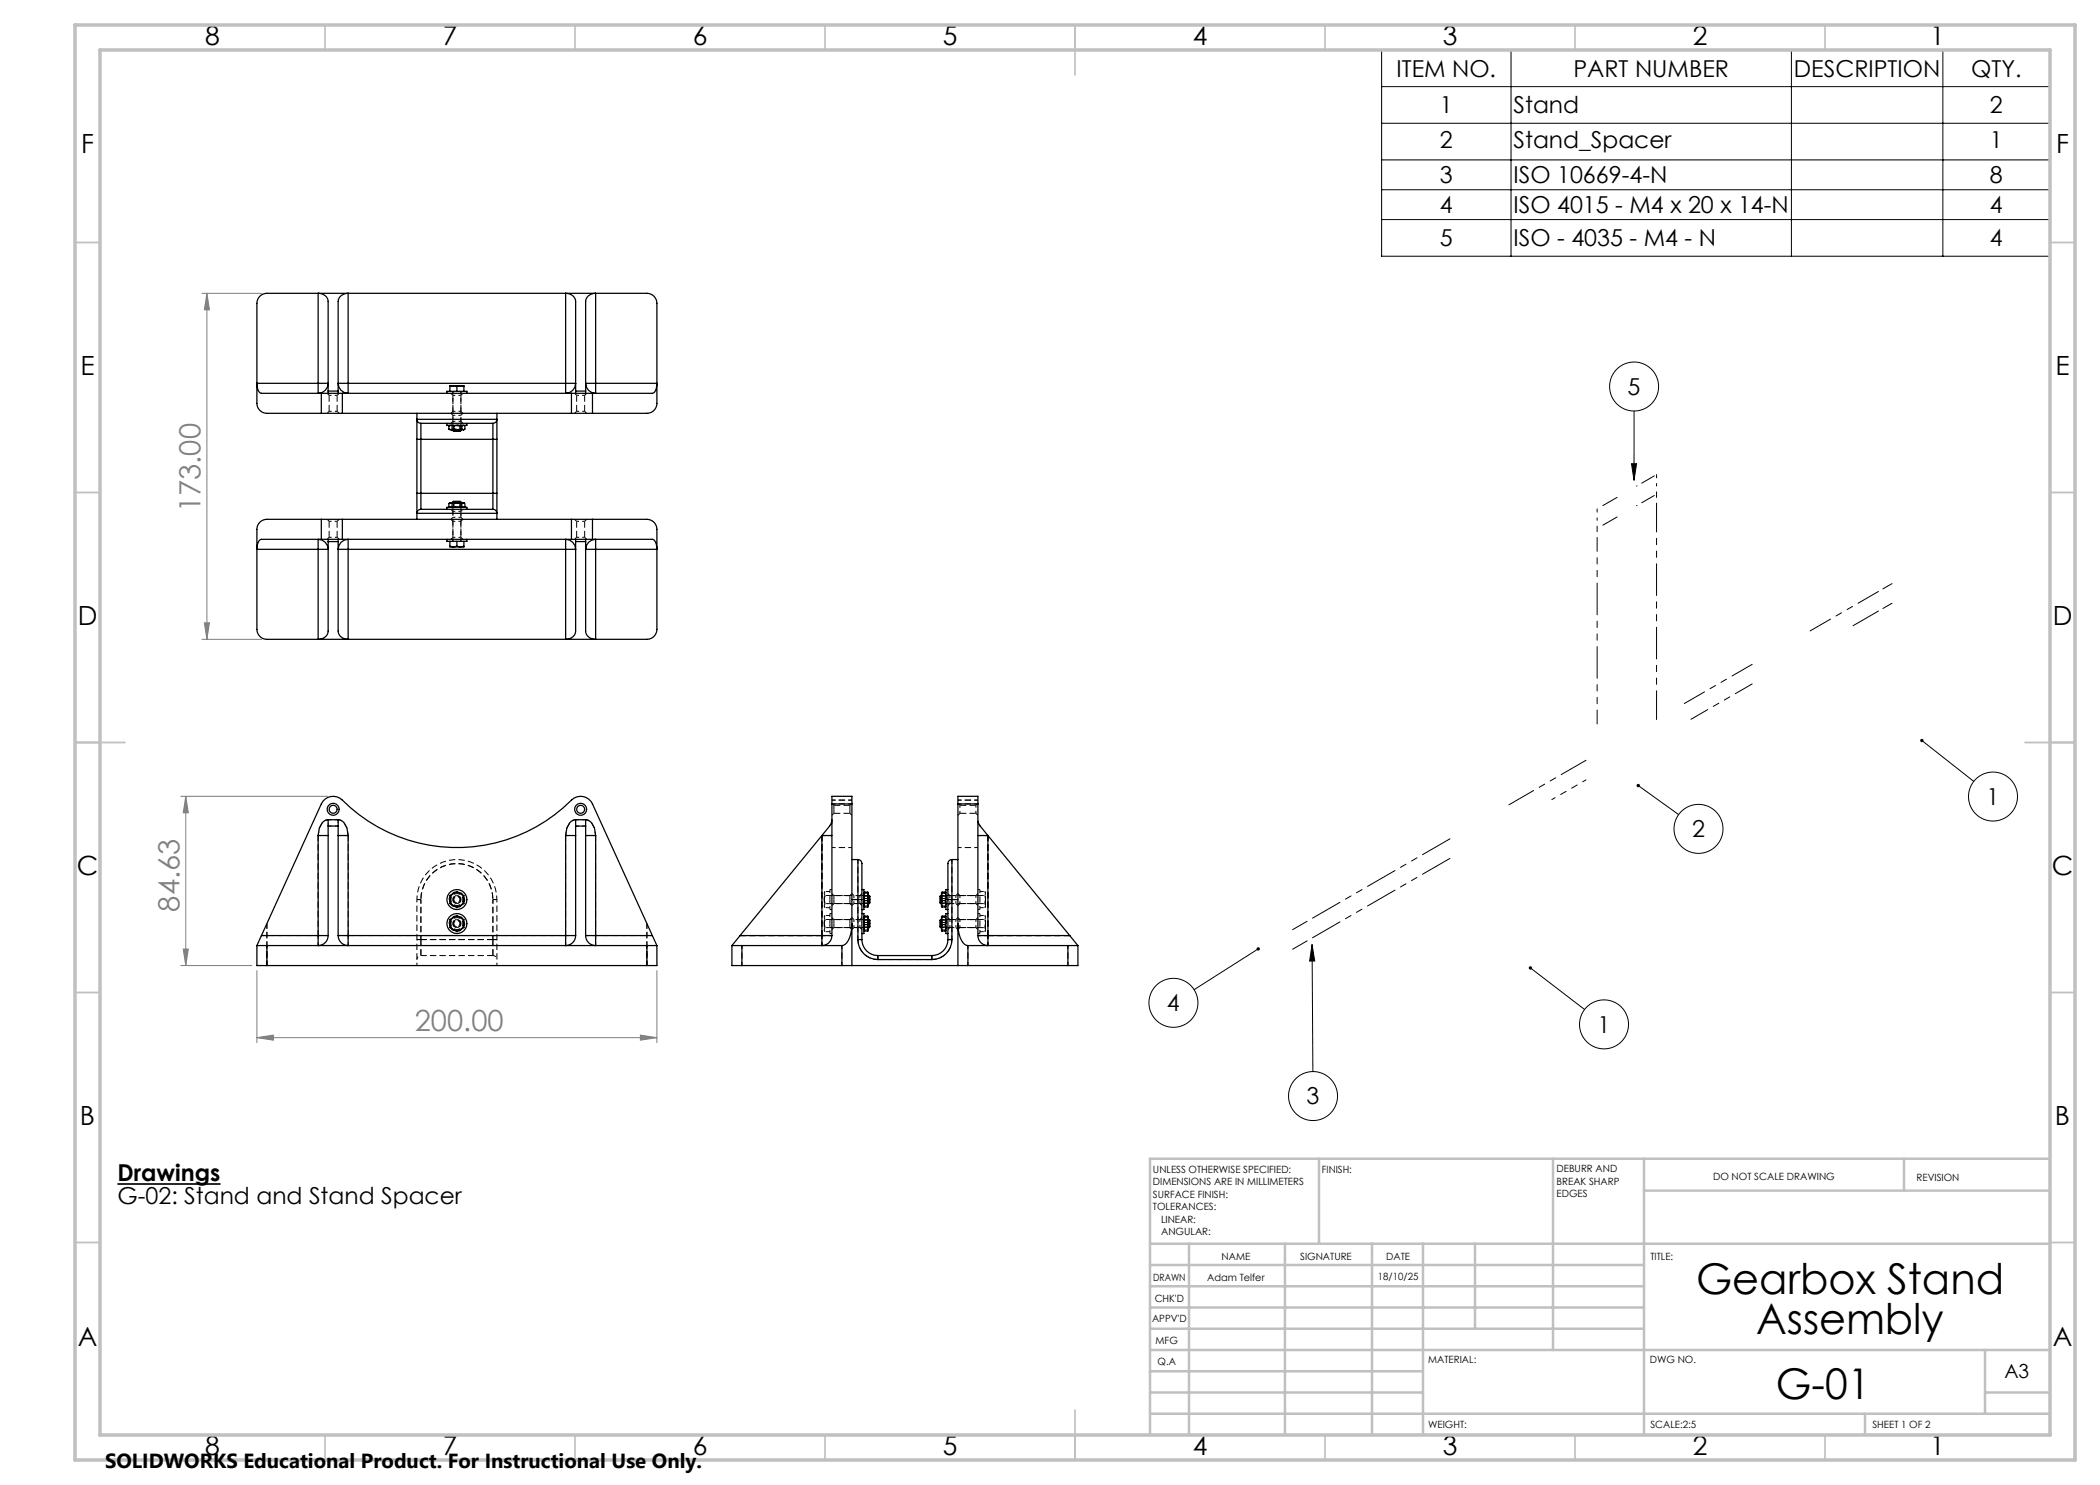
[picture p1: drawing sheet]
<svg xmlns="http://www.w3.org/2000/svg" width="420mm" height="297mm" viewBox="0 0 420 297" stroke-linecap="round" stroke-linejoin="round" font-family="sans-serif">
<g fill="none" stroke="#000" stroke-width=".2" stroke-dasharray="1.3 .6" stroke-dashoffset=".4" stroke-linecap="butt">
<path d="M90.4 85.8l.8 .1M90.4 85.2l.8-.1M91.2 85.1l.8 .1M91.2 85.9l.8-.1M90.4 101.3l.8 .2M90.4 100.7l.8-.1M91.2 100.6l.8 .1M91.2 101.5l.8-.2M83.4 179.9h.8M84.2 179.9h-.8M84.2 179.9v8M89.8 179.7l.3 .7"/>
<path d="M90.3 179.1l-.5 .6M90.8 178.4l-.5 .7M91.6 178.5l-.8-.1M92.4 178.6l.3 .8M92.4 178.6l-.8-.1M92.7 179.4l.3 .7M98.6 179.9v8M98.6 179.9h.8M99.4 179.9h-.8M164.9 179.9l.1-.8M164.9 179.9l.1 .8M165 179.1l-.1 .8"/>
<path d="M166.8 161.9v-.8M166.8 162.7v-.8M166.8 179.9v-.8M170 161.9v.8M170 161.1v.8M170 179.9v.8M170 179.1v.8M171.6 179.9v8M171.6 171.9v8M172.4 179.9h-.8M172.9 179.7l-.1 .7M173.5 179.7l.2 .7"/>
<path d="M188.4 179.7l-.1 .7M189.1 179.7l.1 .7M190.4 179.9h-.8M190.4 179.9v-8M197 179.1l.1 .8M197.1 179.9l-.1 .8M83.4 187.9h.8M84.2 187.9h-.8M84.2 187.9v-8M89.8 184.5l.3 .7M90.1 180.4l.3 .8M90.1 185.2l.3 .8"/>
<path d="M90.3 183.9l-.5 .6M90.4 181.2l.8 .1M90.4 186l.8 .1M90.8 183.2l-.5 .7M91.2 181.3l.8 .1M91.2 186.1l.8 .1M91.6 183.3l-.8-.1M92 181.4l.5-.6M92 186.2l.5-.6M92.4 183.4l.3 .8M92.4 183.4l-.8-.1M92.5 180.8l.5-.7"/>
<path d="M92.5 185.6l.5-.7M92.7 184.2l.3 .7M98.6 187.9h.8M98.6 187.9v-8M99.4 187.9h-.8M164.9 184.7l.1-.8M164.9 184.7l.1 .8M165 185.5l-.1-.8M165 183.9l-.1 .8M165 180.7l-.1-.8M166.8 184.7v-.8M166.8 185.5v-.8"/>
<path d="M166.8 180.7v-.8M170 184.7v.8M170 183.9v.8M171.6 187.9a4 4 0 0 0 4 4M172.4 187.9h-.8M172.8 180.4l.1 .8M172.8 185.2l.1 .8M172.9 184.5l-.1 .7M173.5 184.5l.2 .7M173.7 180.4l-.2 .8M173.7 185.2l-.2 .8M175.6 191.9v-.8"/>
<path d="M186.4 191.9a4 4 0 0 0 4-4M186.4 191.9v-.8M188.3 180.4l.1 .8M188.3 185.2l.1 .8M188.4 184.5l-.1 .7M189.1 184.5l.1 .7M189.2 180.4l-.1 .8M189.2 185.2l-.1 .8M190.4 187.9v-8M190.4 187.9h-.8M197 183.9l.1 .8M197 185.5l.1-.8"/>
<path d="M197 180.7l.1-.8M197.1 184.7l-.1 .8"/>
</g>
<g fill="none" stroke="#000" stroke-width=".2" stroke-dasharray="1.3 .6" stroke-dashoffset=".5" stroke-linecap="butt">
<path d="M65.6 163.9a1.57 1.57 0 0 0-1.2 .7l-.5 1-.3 1.5M69.6 167.1a2.99 2.99 0 0 0-1.4-3l-.6-.2M92 179.9a.64 .64 0 0 0-.9-.6 .64 .64 0 0 0-.2 1.1 .64 .64 0 0 0 1.1-.2v-.3M99.4 179.9a8 8 0 0 0-8-8 8 8 0 0 0-8 8M115.1 163.9a1.57 1.57 0 0 0-1.2 .7l-.5 1-.3 1.5M119.1 167.1a2.99 2.99 0 0 0-1.4-3l-.6-.2M166 178.3h-1M166 179.1h-1M166.4 160h4M166.4 160.8h4M166.4 169.5h4M191.6 169.5h4"/>
<path d="M195.6 160h-4M195.6 160.8h-4M196 179.1h1M196 178.3h1M196 177.9v4M53.4 193.1v-4M90.8 180.2a.66 .66 0 0 1 .6-.9 .66 .66 0 0 1 .6 .9 .66 .66 0 0 1-1.1 .2l-.1-.2M90.8 185a.66 .66 0 0 1 .6-.9 .66 .66 0 0 1 .6 .9 .66 .66 0 0 1-1.1 .2l-.1-.2M92 184.7a.64 .64 0 0 0-.9-.6 .64 .64 0 0 0-.2 1.1 .64 .64 0 0 0 1.1-.2v-.3M129.4 189.1v4M148.4 193.1v-4M166 183.9h-1"/>
<path d="M166 185.5h-1M166 186.3h-1M166 183.1h-1M166 180.7h-1M166 181.5h-1M168.4 189.1v4M173.6 180.6v-.9M173.6 185.4v-.9M189.1 180.6v-.9M189.1 185.4v-.9M193.6 193.1v-4M196 183.9h1"/>
<path d="M196 183.1h1M196 186.3h1M196 185.5h1M196 181.5h1M196 180.7h1M196 182.7v4M213.6 189.1v4"/>
</g>
<g fill="none" stroke="#000" stroke-width=".2" stroke-dasharray="1.3 .6" stroke-linecap="butt">
<path d="M65.4 78.7l.4 .4M65.8 79.1v3.2M67.4 79.1l.4-.4M90.2 78.7l.4 .4M90.6 78.3v.4M90.6 79.1v3.2M92.2 78.7v-.4M92.2 79.1l.4-.4M114.9 78.7l.4 .4M115.3 79.1v3.2M116.9 79.1l.4-.4M65.8 82.3l-.4 .4"/>
<path d="M67.4 82.3v-3.2M67.8 82.7l-.4-.4M89.9 85.9h.2M90.1 85.1l.3 .1M90.1 85.9l.3-.1M90.2 82.7l.4 .4M90.4 85.8v-.6M90.6 85.1l.1 .1M90.6 84.7v.4M90.6 84.3l-.4 .4M90.6 82.3l-.4 .4M90.7 85.8l-.1 .1"/>
<path d="M92 85.8v-.6M92 85.2l.5-.1M92 85.8l.5 .1M92 85.2l.2-.1M92.1 85.9h.1M92.2 85.9l-.2-.1M92.2 85.1v-.4M92.2 83.1l.4-.4M92.2 82.3v-3.2M92.5 85.1l.5 .1M92.5 85.9l.5-.1M92.6 84.7l-.4-.4"/>
<path d="M92.6 82.7l-.4-.4M115.3 82.3l-.4 .4M116.9 82.3v-3.2M117.3 82.7l-.4-.4M65.4 103.9l.4 .4M65.8 107.5l-.4 .4M65.8 104.3v3.2M67.4 104.3l.4-.4M67.4 107.5v-3.2M67.8 107.9l-.4-.4M89.9 100.7l.2-.1M90.1 100.6l.3 .1"/>
<path d="M90.1 101.5l.3-.2M90.2 101.9l.4 .4M90.2 103.9l.4 .4M90.4 101.3v-.6M90.6 100.6l.1 .1M90.6 101.5v.4M90.6 107.9v.4M90.6 103.5l-.4 .4M90.6 107.5l-.4 .4M90.6 104.3v3.2M90.7 101.4l-.1 .1M92 101.3v-.6"/>
<path d="M92 100.7l.5-.1M92 101.3l.5 .2M92 100.7l.2-.1M92.1 101.5h.1M92.2 101.5l-.2-.1M92.2 101.9v-.4M92.2 108.3v-.4M92.2 102.3l.4-.4M92.2 104.3l.4-.4M92.2 107.5v-3.2M92.5 100.6l.5 .1M92.5 101.5l.5-.2"/>
<path d="M92.6 103.9l-.4-.4M92.6 107.9l-.4-.4M114.9 103.9l.4 .4M115.3 107.5l-.4 .4M115.3 104.3v3.2M116.9 104.3l.4-.4M116.9 107.5v-3.2M117.3 107.9l-.4-.4M90.6 179.9a.8 .8 0 0 0 1.1 .8 .8 .8 0 0 0 .2-1.4 .8 .8 0 0 0-1.3 .3v.3M92.2 179.9a.8 .8 0 0 0-1.1-.7 .8 .8 0 0 0-.3 1.3 .8 .8 0 0 0 1.3-.3l.1-.3M164.9 178.7l.1-.4M164.9 178.5v.2"/>
<path d="M165 179.1l-.1-.4M165 178.3l-.1 .2M166.4 164.2l-.1 .3M166.4 164.8v-.5M166.4 177.9h-.4M166.4 179.1h-.4M166.4 163.1l.4-.4M166.8 161.1l-.4-.4M166.8 162.7h3.2M166.8 179.1l-.4-.4M170 162.7l.4 .4M170 161.1h-3.2"/>
<path d="M170 179.1h-3.2M170.4 160.7l-.4 .4M170.4 178.7l-.4 .4M170.8 179.1l-.4-.4M172.4 178.7l-.4 .4M172.8 179.1h-.4M172.8 179.1v.5M172.9 179.3l-.1-.2M172.9 179.7h.6M173.6 179.7v-.4M173.7 179.1l-.1 .2M188.3 179.1v.5"/>
<path d="M188.4 179.3l-.1-.2M188.4 179.7h.7M189.1 179.7v-.4M189.2 179.1l-.1 .2M189.6 179.1h-.4M190 179.1l-.4-.4M191.6 178.7l-.4 .4M191.6 163.1l.4-.4M192 161.1l-.4-.4M192 162.7h3.2M192 179.1l-.4-.4M195.2 162.7l.4 .4"/>
<path d="M195.2 161.1h-3.2M195.2 179.1h-3.2M195.6 160.7l-.4 .4M195.6 178.7l-.4 .4M195.6 164.1v.2M196 177.9h-.4M196 179.1h-.4M197 178.3l.1 .4M197.1 178.7l-.1 .4M197.1 178.7v-.2M197.1 178.5l-.1-.2M84.2 191.1v-3.2"/>
<path d="M84.2 187.9v3.2M90.6 184.7a.8 .8 0 0 0 1.1 .8 .8 .8 0 0 0 .2-1.4 .8 .8 0 0 0-1.3 .3v.3M92.2 184.7a.8 .8 0 0 0-1.1-.7 .8 .8 0 0 0-.3 1.3 .8 .8 0 0 0 1.3-.3l.1-.3M98.6 187.9v3.2M98.6 191.1v-3.2M164.9 185.9l.1-.4M164.9 183.5l.1-.4M164.9 185.9v.2M164.9 183.3v.2M164.9 181.1l.1-.4M164.9 181.1v.2M164.9 186.1l.1 .2"/>
<path d="M164.9 181.3l.1 .2M165 186.3l-.1-.4M165 183.9l-.1-.4M165 181.5l-.1-.4M165 183.1l-.1 .2M166 186.7h.4M166 185.5h.4M166 181.9h.4M166 180.7h.4M166.4 182.7h-.4M166.4 183.9h-.4M166.4 185.9l.4-.4"/>
<path d="M166.4 181.1l.4-.4M166.8 183.9l-.4-.4M166.8 180.7h3.2M166.8 185.5h3.2M170 180.7l.4 .4M170 185.5l.4 .4M170 183.9h-3.2M170.4 181.1l.4-.4M170.4 185.9l.4-.4M170.4 183.5l-.4 .4M170.8 183.9l-.4-.4M172 180.7l.4 .4"/>
<path d="M172 185.5l.4 .4M172.4 180.7h.4M172.4 185.5h.4M172.4 183.5l-.4 .4M172.8 183.9h-.4M172.8 183.9v.5M172.8 180.7l.1-.1M172.8 185.5l.1-.1M172.9 184.1l-.1-.2M172.9 181.2h.6M172.9 184.5h.6M172.9 186h.6"/>
<path d="M173.6 184.5v-.4M173.7 183.9l-.1 .2M175.6 191.9h10.8M188.3 183.9v.5M188.3 180.7l.1-.1M188.3 185.5l.1-.1M188.4 184.1l-.1-.2M188.4 181.2h.7M188.4 184.5h.7M188.4 186h.7M189.1 184.5v-.4M189.2 183.9l-.1 .2"/>
<path d="M189.2 180.7h.4M189.2 185.5h.4M189.6 183.9h-.4M189.6 185.9l.4-.4M189.6 181.1l.4-.4M190 183.9l-.4-.4M191.2 185.5l.4 .4M191.2 180.7l.4 .4M191.6 183.5l-.4 .4M191.6 185.9l.4-.4M191.6 181.1l.4-.4M192 183.9l-.4-.4"/>
<path d="M192 185.5h3.2M192 180.7h3.2M195.2 185.5l.4 .4M195.2 180.7l.4 .4M195.2 183.9h-3.2M195.6 186.7h.4M195.6 185.5h.4M195.6 181.9h.4M195.6 180.7h.4M195.6 183.5l-.4 .4M196 182.7h-.4M196 183.9h-.4"/>
<path d="M197 183.1l.1 .4M197 185.5l.1 .4M197 180.7l.1 .4M197 186.3l.1-.2M197 181.5l.1-.2M197.1 183.5l-.1 .4M197.1 185.9l-.1 .4M197.1 183.5v-.2M197.1 186.1v-.2M197.1 181.1l-.1 .4M197.1 181.3v-.2M197.1 183.3l-.1-.2"/>
</g>
<path d="M90.7 85.8h1.3M90.7 101.4h1.3M83.4 179.9v13.2M92.6 179.9a1.2 1.2 0 0 1-1.7 1.1 1.2 1.2 0 0 1-.3-2 1.2 1.2 0 0 1 1.9 .5l.1 .4M172.9 179.3v1.3M188.4 179.3v1.3M63.6 187.1h-11.3M92.6 184.7a1.2 1.2 0 0 1-1.7 1.1 1.2 1.2 0 0 1-.3-2 1.2 1.2 0 0 1 1.9 .5l.1 .4M99.4 193.1v-13.2M130.5 187.1h-11.4M172.9 184.1v1.3M188.4 184.1v1.3" fill="none" stroke="#000" stroke-width=".2" stroke-dasharray="1.3 .6" stroke-dashoffset=".7" stroke-linecap="butt"/>
<path d="M84.2 179.9a7.2 7.2 0 0 1 7.2-7.2 7.2 7.2 0 0 1 7.2 7.2M98.6 179.9a7.2 7.2 0 0 0-7.2-7.2 7.2 7.2 0 0 0-7.2 7.2M113.1 187.1h-43.5" fill="none" stroke="#000" stroke-width=".2" stroke-dasharray="1.3 .6" stroke-dashoffset="-.2" stroke-linecap="butt"/>
<g fill="none" stroke="#000" stroke-width=".2" stroke-dasharray="1.3 .6" stroke-dashoffset=".6" stroke-linecap="butt">
<path d="M90.6 78.3v7.6M90.6 83.1v1.2M92 85.2h-1.3M92.2 85.9v-7.6M92.2 84.3v-1.2M90.6 100.6v7.7M90.6 102.3v1.2M92 100.7h-1.3M92.2 108.3v-7.7M92.2 103.5v-1.2M65.6 167.1h-2M65.6 165.2v-1.3"/>
<path d="M65.6 165.2h2M67.6 163.9h-2M67.6 163.9v1.3M69.6 167.1h-2M113.1 167.1h2M115.1 165.2h2M117.1 163.9h-2M119.1 167.1h-2M164.9 179.9v1.2M164.9 179.9v-1.2M166 179.9v-2M166.4 167.1h-2"/>
<path d="M170.4 179.9h1.2M172 179.1h-1.2M172.8 179.6v1.1M173.7 179.1h-7.7M188.3 179.6v1.1M190.4 179.9h1.2M191.2 179.1h-1.2M195.6 167.1h2M196 179.1h-7.7M197.1 179.9v-1.2M197.6 167.1h-2M63.6 189.1v-2"/>
<path d="M65.6 187.1h-2M69.6 187.1h-2M69.6 187.1v2M83.4 191.9a.8 .8 0 0 1 .8-.8M98.6 191.1a.8 .8 0 0 1 .8 .8M113.1 187.1h2M113.1 187.1v2M119.1 187.1h-2M119.1 187.1v2M164.4 189.1v-2M164.4 187.1v2M164.9 184.7v-1.2"/>
<path d="M164.9 184.7v1.2M166 184.7v-2M166 186.7v-2M166 181.9v-2M166 185.5h7.7M166 180.7h7.7M166.4 187.1h-2M170.8 180.7h1.2M170.8 185.5h1.2M172 183.9h-1.2M172.8 184.4v1.1M173.7 183.9h-7.7"/>
<path d="M188.3 185.5h7.7M188.3 180.7h7.7M188.3 184.4v1.1M190 185.5h1.2M190 180.7h1.2M191.2 183.9h-1.2M195.6 187.1h2M196 183.9h-7.7M197.1 184.7v-1.2M197.1 185.9v-1.2M197.1 181.1v-1.2M197.6 187.1v2"/>
<path d="M197.6 189.1v-2M197.6 187.1h-2"/>
</g>
<path d="M84.2 191.1h14.4M84.2 187.9h14.4M98.6 187.9h-14.4M148 187.1h16.4M164.4 187.1h-16.4M197.6 187.1h16.3M213.9 187.1h-16.3" fill="none" stroke="#000" stroke-width=".2" stroke-dasharray="1.3 .6" stroke-dashoffset=".1" stroke-linecap="butt"/>
<path d="M63.6 167.1v20M113.1 167.1v20M164.4 167.1v20M197.6 167.1v20M53.4 184.7v8.4M53.4 193.1v-8.4M69.6 187.1v-20M119.1 187.1v-20M129.4 193.1v-8.4M129.4 184.7v8.4M164.4 187.1v-20M197.6 187.1v-20" fill="none" stroke="#000" stroke-width=".2" stroke-dasharray="1.3 .6" stroke-dashoffset=".2" stroke-linecap="butt"/>
<g fill="none" stroke="#000" stroke-width=".25">
<path d="M63.6 76.7h-12.2a1.83 1.83 0 0 0 .9 2h12M63.6 76.7h2a1.88 1.88 0 0 1-2 1.9zM63.6 76.7v-18a1.87 1.87 0 0 1 2 1.6v17.9M64.3 78.7h4.2M64.3 78.7v4M65.6 78.2h2v.5M65.6 78.2v.5M67.6 76.7h2v1.9a1.89 1.89 0 0 1-2-1.9zM68.5 78.7h45.8M68.5 78.7v4M69.6 76.7v-18a1.85 1.85 0 0 0-2 1.6v17.8M69.6 76.7h43.5"/>
<path d="M89.4 78.7v-.4h4v.4M90 77.3v1M90.7 77.1h1.4M90.7 77.1l.7 .2M90.7 77.1h-.7v.2M90.7 77.1l-.7 .2M91.4 77.3v1M92.1 77.1l.7 .2M92.1 77.1h.7v.2M92.1 77.1l-.7 .2M92.8 77.3v1M113.1 76.7h2a1.88 1.88 0 0 1-2 1.9z"/>
<path d="M113.1 76.7v-18a1.85 1.85 0 0 1 2 1.6v17.9M114.3 78.7h4.2M114.3 78.7v4M115.1 78.2v.5M115.1 78.2h2M117.1 78.2v.5M117.1 76.7h2v1.9a1.89 1.89 0 0 1-2-1.9zM118.5 78.7v4M119.1 76.7h12.3a1.92 1.92 0 0 1-.9 2h-12M119.1 76.7v-18a1.85 1.85 0 0 0-2 1.6v17.9M64.3 82.7h4.2M64.3 82.7h-10.9a2 2 0 0 1-2-2v-20a2 2 0 0 1 2-2h76a2 2 0 0 1 2 2v20a2 2 0 0 1-2 2h-10.9"/>
<path d="M68.5 82.7h45.8M83.4 83.9h16M83.4 83.9a.8 .8 0 0 0 .8 .8M83.4 87.9h.8M83.4 83.9v4M83.4 98.7h.8M83.4 98.7v4M83.4 82.7v1.2M83.4 87.9v10.8M84.2 84.7h14.4M84.2 84.7v3.2M84.2 98.7v3.2"/>
<path d="M84.2 87.9h14.4M84.2 98.7h14.4M84.2 87.9v10.8M89.4 84.7v.4h4v-.4M89.8 85.8l.5 .1M89.8 85.2l.5-.1 .5 .1M89.8 85.2v.6M90 85.1l-.2 .1M90.3 85.9h1.3M90.6 86.1h1.6M90.6 86.1l.1 .2h1.3l.2-.2M90.6 85.9v.2"/>
<path d="M90.8 85.8l.8 .1M90.8 85.2l.8-.1 .8 .1M90.8 85.2v.6M90.8 85.8l-.5 .1M91.6 85.9h1.1M92.2 85.9v.2M92.4 85.8l.3 .1M92.4 85.2v.6M92.4 85.8l-.8 .1M92.7 85.1l-.3 .1M92.8 85.1h.1M92.9 85.9h-.2"/>
<path d="M93 85.2v.6l-.3 .1M98.6 87.9h.8M98.6 84.7v3.2M98.6 98.7v3.2M98.6 98.7h.8M98.6 87.9v10.8M99.4 83.9a.8 .8 0 0 1-.8 .8M99.4 83.9v4M99.4 98.7v4M99.4 82.7v1.2M99.4 87.9v10.8M114.3 82.7h4.2"/>
<path d="M63.6 107.9a1.94 1.94 0 0 1 2 2h-2zM64.3 107.9h4.2M64.3 103.9h4.2M64.3 107.9h-12a1.73 1.73 0 0 0-.9 2h12.2M64.3 103.9h-10.9a2 2 0 0 0-2 2v20a2 2 0 0 0 2 2h76a2 2 0 0 0 2-2v-20a2 2 0 0 0-2-2h-10.9M64.3 103.9v4M65.6 107.9v.4M65.6 108.3v17.9a1.85 1.85 0 0 1-2 1.7v-18M65.6 108.3h2M67.6 107.9v.4M67.6 108.3v17.9a1.85 1.85 0 0 0 2 1.7v-18M68.2 108.5l.7-.5 .7-.1v2h-2l.2-.8z"/>
<path d="M68.5 107.9h45.8M68.5 103.9h45.8M68.5 103.9v4M69.6 109.9h43.5M83.4 102.7h16M83.4 102.7v1.2M84.2 101.9h14.4M84.2 101.9a.8 .8 0 0 0-.8 .8M89.4 101.9v-.4h4v.4M89.4 107.9v.4h4v-.4M89.8 101.3l.5 .2 .5-.2M89.8 101.3l.2 .2"/>
<path d="M89.8 100.7v.6M90 109.3l.7 .1M90 109.3v.1h.7M90 108.3v1M90.3 100.6h1.3M90.3 100.6l-.5 .1M90.3 100.6l.5 .1M90.6 100.4h1.6M90.6 100.4l.1-.1h1.3l.2 .1M90.6 100.4v.2M90.7 109.4h1.4M90.8 101.3l.8 .2 .8-.2"/>
<path d="M90.8 100.7v.6M91.4 109.3l.7 .1M91.4 108.3v1M91.4 109.3l-.7 .1M91.6 100.6l-.8 .1M91.6 100.6h1.1M91.6 100.6l.8 .1M92.2 100.4v.2M92.4 101.3l.3 .2M92.4 100.7v.6M92.7 100.6l-.3 .1M92.7 100.6l.2 .1z"/>
<path d="M92.8 109.3v.1h-.7M92.8 108.3v1M92.8 109.3l-.7 .1M93 100.7v.6l-.2 .2M98.6 101.9a.8 .8 0 0 1 .8 .8M99.4 102.7v1.2M113.1 107.9a1.94 1.94 0 0 1 2 2h-2zM114.3 107.9h4.2M114.3 103.9h4.2M114.3 103.9v4M115.1 107.9v.4h2M115.1 108.5v17.7a1.85 1.85 0 0 1-2 1.7v-18"/>
<path d="M117.1 107.9v.4M117.1 108.3v17.9a1.82 1.82 0 0 0 2 1.7v-18M117.7 108.5l.7-.5 .7-.1v2h-2l.2-.8zM118.5 107.9h12a1.73 1.73 0 0 1 .9 2h-12.3M118.5 103.9v4M63.6 167.1h2M63.6 167.1v20M65.6 163.9a1.57 1.57 0 0 0-1.2 .7l-.5 1-.3 1.5M65.6 163.9v1.3M65.6 165.2h2M65.6 165.2v21.9M65.6 163.9h2"/>
<path d="M67.6 167.1h2M67.6 163.9a1.57 1.57 0 0 1 1.2 .7l.6 1 .2 1.5M67.6 163.9v1.3M67.6 165.2v21.9M69.6 167.1v20M90 179.9a1.4 1.4 0 0 0 .7 1.2M90 179.9v.8l.7 .4M90.7 178.7a1.4 1.4 0 0 0-.7 1.2M90.7 178.7l-.7 .4v.8M90.7 178.7a1.4 1.4 0 0 1 1.4 0M90.7 178.7l.7-.4 .7 .4M92.1 178.7a1.4 1.4 0 0 1 .7 1.2"/>
<path d="M92.1 178.7l.7 .4v.8M92.8 179.9a1.4 1.4 0 0 1-.7 1.2M92.8 179.9v.8l-.7 .4M113.1 167.1h2M113.1 167.1v20M115.1 163.9a1.57 1.57 0 0 0-1.2 .7l-.5 1-.3 1.5M115.1 163.9v1.3M115.1 165.2v21.9M115.1 165.2h2M115.1 163.9h2M117.1 167.1h2M117.1 163.9v1.3"/>
<path d="M117.1 163.9a1.57 1.57 0 0 1 1.2 .7l.6 1 .2 1.5M117.1 165.2v21.9M119.1 167.1v20M164.4 167.1h2M164.4 167.1v20M164.4 167.1l-16.4 20M166.4 163.9l-.1 .7-.4 .6-1.5 1.9M166.4 160.8v-1.5h4v1.5M166.4 160.8h4M166.4 160.8v26.3M170.4 171.9h1.2M170.4 179.9h1.2"/>
<path d="M170.4 160.8v32.3M171.6 171.9a1.01 1.01 0 0 1 .8 1.5v6.5M171.6 179.9h.8M171.6 171.9v8M171.6 179.9v8M172.4 177.9h.4v4h-.4M172.4 179.9v8M172.9 178.6l-.1 .8 .1 .7M172.9 178.6h.6M173.5 178.6l.2 .8M173.7 179.4l-.2 .7M173.7 179.4v1.4"/>
<path d="M173.7 178.5v.9M173.7 178.5l-.8-.1-.1 .1 .1 .1M173.7 179.1h.1M173.7 178.5l-.2 .1M173.8 179.1l.2 .2v1.3l-.2 .1M173.8 179.1v1.6M188.1 179.1v1.6M188.1 179.1l-.1 .2v1.3l.1 .1M188.1 179.1h.2M188.3 179.4l.1 .7M188.3 179.4v1.4M188.3 178.5v.9"/>
<path d="M188.3 178.5l.8-.1 .1 .1-.1 .1M188.3 178.5l.1 .1M188.4 178.6l-.1 .8M188.4 178.6h.7M189.1 178.6l.1 .8-.1 .7M189.6 177.9h-.4v4h.4M189.6 179.9h.8M189.6 179.9v8M190.4 171.9a1.01 1.01 0 0 0-.8 1.5v6.5M190.4 171.9v8M190.4 171.9h1.2M190.4 179.9h1.2"/>
<path d="M190.4 179.9v8M191.6 160.8v-1.5h4v1.5M191.6 160.8h4M191.6 160.8v32.3M195.6 167.1h2M195.6 160.8v26.3M195.6 164.3l.4 .9 1.6 1.9M197.6 167.1v20M197.6 167.1l16.3 20M51.4 189.1v4h2M51.4 189.1h2M52.3 187.1l-.9 2"/>
<path d="M52.3 187.1l12-26.3a2.6 2.6 0 0 1 4.2-.8 32.5 32.5 0 0 0 46.3-.4 2.6 2.6 0 0 1 3.7 1.2l12 26.3M52.3 187.1h11.3M53.4 189.1h76M53.4 189.1v4M53.4 193.1h76M63.6 187.1v2a1.92 1.92 0 0 0 2-2M63.6 187.1h2M67.6 187.1a1.94 1.94 0 0 0 2 2v-2M67.6 187.1h2M69.6 187.1h43.5M90 184.7v.8l.7 .4M90 184.7a1.4 1.4 0 0 0 .7 1.2"/>
<path d="M90.7 183.5a1.4 1.4 0 0 1 1.4 0M90.7 183.5l.7-.4 .7 .4M90.7 183.5a1.4 1.4 0 0 0-.7 1.2M90.7 183.5l-.7 .4v.8M90.7 185.9a1.4 1.4 0 0 0 1.4 0M90.7 185.9l.7 .4 .7-.4M90.7 181.1a1.4 1.4 0 0 0 1.4 0M90.7 181.1l.7 .4 .7-.4M92.1 183.5a1.4 1.4 0 0 1 .7 1.2M92.1 183.5l.7 .4v.8M92.8 184.7a1.4 1.4 0 0 1-.7 1.2M92.8 184.7v.8l-.7 .4"/>
<path d="M113.1 187.1v2a1.92 1.92 0 0 0 2-2M113.1 187.1h2M117.1 187.1a1.93 1.93 0 0 0 2 2v-2M117.1 187.1h2M119.1 187.1h11.4M129.4 189.1h2M129.4 189.1v4M130.5 187.1l.9 2M131.4 189.1v4h-2M146.4 189.1h2M146.4 189.1v4h2M148 187.1l-1.6 2"/>
<path d="M148 187.1h16.4M148.4 189.1h20M148.4 193.1h20M148.4 189.1v4M164.4 187.1v2a1.93 1.93 0 0 0 2-2M164.4 187.1h2M168.4 193.1h2M168.4 189.1v4M170.4 184.7a4.8 4.8 0 0 1-1.7 4.3l-.3 .1M170.4 193.1h21.2M171.6 187.9a4 4 0 0 0 4 4M171.6 187.9h.8"/>
<path d="M172.4 182.7h.4v4h-.4M172.4 187.9a3.2 3.2 0 0 0 3.2 3.2M172.8 181.3l.1 .1M172.8 186.1l.1 .1M172.9 180.1l-.1 .7 .1 .6M172.9 184.9l-.1 .7 .1 .6M172.9 183.4l-.1 .8 .1 .7M172.9 180.1h.6M172.9 181.4h.6M172.9 184.9h.6M172.9 186.2h.6M172.9 183.4h.6"/>
<path d="M173.5 180.1l.2 .7M173.5 184.9l.2 .7M173.5 183.4l.2 .8M173.7 180.8v.5l-.2 .1M173.7 184.2l-.2 .7M173.7 184.2v1.4M173.7 183.3v.9M173.7 185.6v.5l-.2 .1M173.7 183.3l-.8-.1-.1 .1 .1 .1M173.7 183.9h.1M173.7 185.5h.1M173.7 180.7h.1"/>
<path d="M173.7 180.8l-.2 .6M173.7 185.6l-.2 .6M173.7 183.3l-.2 .1M173.8 183.9l.2 .2v1.3l-.2 .1M173.8 183.9v1.6M175.6 191.1v.8M175.6 191.9h10.8M175.6 191.1h10.8M186.4 191.1v.8M188.1 183.9v1.6M188.1 183.9l-.1 .2v1.3l.1 .1M188.1 183.9h.2"/>
<path d="M188.1 185.5h.2M188.1 180.7h.2M188.3 180.8v.5l.1 .1M188.3 184.2l.1 .7M188.3 184.2v1.4M188.3 183.3v.9M188.3 185.6v.5l.1 .1M188.3 183.3l.8-.1 .1 .1-.1 .1M188.3 180.8l.1 .6M188.3 185.6l.1 .6M188.3 183.3l.1 .1M188.4 180.1l-.1 .7"/>
<path d="M188.4 184.9l-.1 .7M188.4 183.4l-.1 .8M188.4 180.1h.7M188.4 181.4h.7M188.4 184.9h.7M188.4 186.2h.7M188.4 183.4h.7M189.1 180.1l.1 .7-.1 .6M189.1 184.9l.1 .7-.1 .6M189.1 183.4l.1 .8-.1 .7M189.2 181.3l-.1 .1M189.2 186.1l-.1 .1"/>
<path d="M189.6 182.7h-.4v4h.4M189.6 187.9a3.2 3.2 0 0 1-3.2 3.2M189.6 187.9h.8M190.4 187.9a4 4 0 0 1-4 4M191.6 184.7a4.8 4.8 0 0 0 1.6 4.3l.4 .1M191.6 193.1h2M193.6 189.1h20M193.6 193.1h20M193.6 189.1v4M195.6 187.1a1.93 1.93 0 0 0 2 2v-2M195.6 187.1h2M197.6 187.1h16.3"/>
<path d="M213.6 189.1h2M213.6 189.1v4M213.9 187.1l1.7 2M215.6 189.1v4h-2"/>
<circle cx="66.6" cy="161.9" r=".8"/>
<circle cx="66.6" cy="161.9" r="1.2"/>
<circle cx="91.4" cy="179.9" r="2"/>
<circle cx="116.1" cy="161.9" r=".8"/>
<circle cx="116.1" cy="161.9" r="1.2"/>
<circle cx="91.4" cy="184.7" r="2"/>
</g>
<g fill="none" stroke="#000" stroke-width=".2" stroke-dasharray="1.3 .6" stroke-dashoffset=".8" stroke-linecap="butt">
<path d="M65.8 79.1h1.6M90.6 79.1h1.6M115.3 79.1h1.6M67.4 82.3h-1.6M90.6 85.9h1.5M90.6 83.1h1.6M92.2 84.3h-1.6M92.2 82.3h-1.6M116.9 82.3h-1.6M65.8 104.3h1.6M67.4 107.5h-1.6M90.6 101.5h1.5"/>
<path d="M90.6 102.3h1.6M90.6 104.3h1.6M92.2 103.5h-1.6M92.2 107.5h-1.6M115.3 104.3h1.6M116.9 107.5h-1.6M172 179.1v1.6M191.2 179.1v1.6M192 162.7v-1.6M195.2 161.1v1.6M195.2 179.1v1.6M170.8 180.7v-1.6"/>
<path d="M170.8 185.5v-1.6M172 183.9v1.6M190 185.5v-1.6M190 180.7v-1.6M191.2 183.9v1.6M192 185.5v-1.6M192 180.7v-1.6M195.2 183.9v1.6"/>
</g>
<g fill="none" stroke="#000" stroke-width=".2" stroke-dasharray="1.3 .6" stroke-dashoffset=".3" stroke-linecap="butt">
<path d="M90.7 85.2v.6M92 85.8v-.6M90.7 100.7v.7M92 101.4v-.7M172.8 179.1l.1 .6M172.9 178.4l-.1 .7M173.5 178.4l.2 .7M173.6 179.3h-.7M173.7 179.1l-.2 .6M188.3 179.1l.1 .6M188.4 178.4l-.1 .7M189.1 178.4l.1 .7"/>
<path d="M189.1 179.3h-.7M189.2 179.1l-.1 .6M172.8 183.9l.1 .6M172.9 180.6h.7M172.9 185.4h.7M172.9 183.2l-.1 .7M173.5 183.2l.2 .7M173.6 184.1h-.7M173.7 183.9l-.2 .6M188.3 183.9l.1 .6M188.4 180.6h.7M188.4 185.4h.7"/>
<path d="M188.4 183.2l-.1 .7M189.1 183.2l.1 .7M189.1 184.1h-.7M189.2 183.9l-.1 .6"/>
</g>
<g fill="none" stroke="#000" stroke-width=".2" stroke-dasharray="6.3 1.3 1.3 1.3 1.3 1.3">
<path d="M327.4 97.2h-.1M330.9 99.1l-2.6 1.5M330.9 95.2l-2.6 1.4M331.3 99.5v-1.1M331.3 97.2v-.5M331.3 95.6v-.7M319.4 106.4v-1.2M319.4 104.1v-.5M319.4 102.4v-.6M320.6 105l2.8-1.6M320.6 101.1l2.8-1.6M327.4 101.1h-.1"/>
<path d="M376.6 117.8l1.8-1.1M370.6 125.1l5.1-2.9M376.6 121.7l1.8-1.1M261.4 188.2l-2.9 1.7M261.4 184.3l-2.9 1.6"/>
</g>
<path d="M317.2 152.1l-15.4 8.9M331.3 143.9v-43.3" fill="none" stroke="#000" stroke-width=".2" stroke-dasharray="6.3 1.3 1.3 1.3 1.3 1.3" stroke-dashoffset=".6"/>
<path d="M319.4 144.8v-37.3" fill="none" stroke="#000" stroke-width=".2" stroke-dasharray="6.3 1.3 1.3 1.3 1.3 1.3" stroke-dashoffset="3.6"/>
<path d="M338.2 143.9l12.2-7.1" fill="none" stroke="#000" stroke-width=".2" stroke-dasharray="6.3 1.3 1.3 1.3 1.3 1.3" stroke-dashoffset="2.5"/>
<path d="M336.9 140.7l13.5-7.8" fill="none" stroke="#000" stroke-width=".2" stroke-dasharray="6.3 1.3 1.3 1.3 1.3 1.3" stroke-dashoffset="1.7"/>
<path d="M362 126.2l13.7-7.9" fill="none" stroke="#000" stroke-width=".2" stroke-dasharray="6.3 1.3 1.3 1.3 1.3 1.3" stroke-dashoffset="1.6"/>
<path d="M317.2 156l-6.8 3.9" fill="none" stroke="#000" stroke-width=".2" stroke-dasharray="6.3 1.3 1.3 1.3 1.3 1.3" stroke-dashoffset="5.6"/>
<path d="M290.2 171.6l-27.9 16.1M290.2 167.6l-27.9 16.1" fill="none" stroke="#000" stroke-width=".2" stroke-dasharray="6.3 1.3 1.3 1.3 1.3 1.3" stroke-dashoffset="-.2"/>
<path d="M23.5 236.8h20.6" fill="none" stroke="#000" stroke-width=".33"/>
<g fill="none" stroke="#000" stroke-width=".2">
<path d="M276.3 10h133.7v41.2h-133.7zM276.3 17.3h133.7M302.2 10v41.2M358.3 10v41.2M388.6 10v41.2M276.3 24.7h133.7M276.3 32h133.7M276.3 37.9h133.7M276.3 43.9h133.7M326.3 92.7h1l-.5 3.3zM326.8 82.2v13.8M327.6 157.1l8.1 5.8"/>
<path d="M384.4 148.1l10.4 8.2M251.6 189.8l-12.8 8.1M262.4 188.9l.5 3.3h-1zM262.4 188.9l.2 25.4M306.1 193.6l10.8 8.3"/>
<circle cx="326.8" cy="77.3" r="4.9"/>
<circle cx="398.6" cy="159.3" r="4.9"/>
<circle cx="339.7" cy="165.8" r="4.9"/>
<circle cx="234.7" cy="200.6" r="4.9"/>
<circle cx="262.6" cy="219.2" r="4.9"/>
<circle cx="320.8" cy="204.9" r="4.9"/>
</g>
<g fill="none" stroke="#808080" stroke-width=".2">
<path d="M40.4 58.7h12M41.4 58.7l.5 3.3h-1zM41.4 58.7v69.2M40.4 127.9h12M40.9 124.6h1l-.5 3.3zM36.2 159.3h29.4M37.2 159.3v33.8M37.2 159.3l.5 3.3h-1.1zM36.2 193.1h14.2M36.6 189.8h1.1l-.5 3.3zM51.4 194.1v14.4M131.4 194.1v14.4"/>
<path d="M51.4 207.5l3.3-.5v1zM51.4 207.5h80M128.1 207l3.3 .5-3.3 .5z"/>
</g>
<g fill="none" stroke="#c0c0c0" stroke-width=".35">
<path d="M65 5v5M115 5v5M165 5v5M215 5v10M265 5v5M315 5v5M365 5v5M15 48.5h5M410 48.5h5M15 98.5h5M410 98.5h5M15 148.5h10"/>
<path d="M405 148.5h10M15 198.5h5M410 198.5h5M15 248.5h5M410 248.5h5M65 287v5M115 287v5M165 287v5M215 282v10M265 287v5M315 287v5M365 287v5"/>
</g>
<g fill="none" stroke="#c0c0c0" stroke-width=".5">
<path d="M263.8 231.8v17M310.6 231.8v38.2M328.8 231.8v55.2M328.8 238.1h81.2M380.8 231.8v6.3M410 231.8h-180v55.2M230 248.8h180M230 257.3h98.8M230 253h98.8M237.8 248.8v38.2M257 248.8v38.2M274.4 248.8v38.2"/>
<path d="M284.6 248.8v38.2M295 248.8v17M230 265.8h98.8M230 261.5h98.8M230 278.5h54.6M230 274.3h54.6M230 270h180M397 278.5h13M397 270v12.8M230 282.8h180M373 282.8v4.2"/>
</g>
<path d="M15 5h400v287h-400zM20 10h390v277h-390z" fill="none" stroke="#c0c0c0" stroke-width=".7"/>
<path d="M262.4 188.9l.5 3.3h-1zM251.4 189.5a.34 .34 0 0 0 0 .5 .34 .34 0 0 0 .4 .1 .34 .34 0 0 0 .1-.5l-.3 .2 .3-.2-.3-.2zM305.9 193.3l.2 .3-.3-.2a.34 .34 0 0 0 .2 .5 .34 .34 0 0 0 .4-.4 .34 .34 0 0 0-.5-.2zM384.1 147.9a.34 .34 0 0 0 .2 .5 .34 .34 0 0 0 .4-.4 .34 .34 0 0 0-.5-.2l.2 .3zM327.4 156.9l.2 .2-.2-.2a.34 .34 0 0 0 .2 .5 .34 .34 0 0 0 .4-.4 .34 .34 0 0 0-.6-.1zM326.3 92.7h1l-.5 3.3z" fill="#000"/>
<g fill="#808080">
<path d="M51.4 207.5l3.3-.5v1zM128.1 207l3.3 .5-3.3 .5z"/>
<path d="M36.6 189.8h1.1l-.5 3.3zM37.2 159.3l.5 3.3h-1.1z"/>
<path d="M41.4 58.7l.5 3.3h-1zM40.9 124.6h1l-.5 3.3z"/>
</g>
<g font-size="8.5">
<text x="339.2" y="258.8">Gearbox Stand</text>
<text x="351.2" y="266.9">Assembly</text>
<text x="355.1" y="279.7">G-01</text>
</g>
<g font-size="5.8" fill="#808080">
<text x="40.1" y="102.4" transform="rotate(-90 40.1 102.4)">173.00</text>
<text x="35.9" y="182.3" transform="rotate(-90 35.9 182.3)">84.63</text>
<text x="83" y="206.3">200.00</text>
</g>
<g font-size="5.3">
<text x="41" y="8.9">8</text>
<text x="88.5" y="8.9">7</text>
<text x="138.5" y="8.9">6</text>
<text x="188.5" y="8.9">5</text>
<text x="238.5" y="8.9">4</text>
<text x="288.5" y="8.9">3</text>
<text x="338.5" y="8.9">2</text>
<text x="386" y="8.9">1</text>
<text x="16.2" y="30.7">F</text>
<text x="411.2" y="30.7">F</text>
<text x="16.1" y="74.9">E</text>
<text x="411.1" y="74.9">E</text>
<text x="15.5" y="124.9">D</text>
<text x="410.5" y="124.9">D</text>
<text x="15.4" y="174.9">C</text>
<text x="410.4" y="174.9">C</text>
<text x="16" y="224.9">B</text>
<text x="411" y="224.9">B</text>
<text x="15.5" y="269.2">A</text>
<text x="410.5" y="269.2">A</text>
<text x="41" y="290.9">8</text>
<text x="88.5" y="290.9">7</text>
<text x="138.5" y="290.9">6</text>
<text x="188.5" y="290.9">5</text>
<text x="238.5" y="290.9">4</text>
<text x="288.5" y="290.9">3</text>
<text x="338.5" y="290.9">2</text>
<text x="386" y="290.9">1</text>
</g>
<g font-size="4.7">
<text x="279.3" y="15.3">ITEM NO.</text>
<text x="314.7" y="15.3">PART NUMBER</text>
<text x="358.8" y="15.3">DESCRIPTION</text>
<text x="394.2" y="15.3">QTY.</text>
<text x="288" y="22.7">1</text>
<text x="302.7" y="22.7">Stand</text>
<text x="398" y="22.7">2</text>
<text x="288" y="29.6">2</text>
<text x="302.7" y="29.6">Stand_Spacer</text>
<text x="398" y="29.6">1</text>
<text x="288" y="36.6">3</text>
<text x="302.7" y="36.6">ISO 10669-4-N</text>
<text x="398" y="36.6">8</text>
<text x="288" y="42.6">4</text>
<text x="302.7" y="42.6">ISO 4015 - M4 x 20 x 14-N</text>
<text x="398" y="42.6">4</text>
<text x="288" y="49.3">5</text>
<text x="302.7" y="49.3">ISO - 4035 - M4 - N</text>
<text x="398" y="49.3">4</text>
<text x="325.5" y="79">5</text>
<text x="397.3" y="161">1</text>
<text x="338.4" y="167.4">2</text>
<text x="233.4" y="202.2">4</text>
<text x="319.5" y="206.5">1</text>
<text x="261.3" y="220.9">3</text>
<text x="23.5" y="236.3">Drawings</text>
<text x="23.5" y="240.8">G-02: Stand and Stand Spacer</text>
</g>
<text font-size="4.1" x="21" y="293.7">SOLIDWORKS Educational Product. For Instructional Use Only.</text>
<text font-size="3.9" x="400.9" y="275.5">A3</text>
<g font-size="2">
<text x="230.6" y="234.6">UNLESS OTHERWISE SPECIFIED:</text>
<text x="230.6" y="237.1">DIMENSIONS ARE IN MILLIMETERS</text>
<text x="230.6" y="239.6">SURFACE FINISH:</text>
<text x="264.4" y="234.6">FINISH:</text>
<text x="311.3" y="234.5">DEBURR AND</text>
<text x="311.3" y="237">BREAK SHARP</text>
<text x="311.3" y="239.5">EDGES</text>
<text x="342.6" y="236">DO NOT SCALE DRAWING</text>
<text x="383.3" y="236.2">REVISION</text>
<text x="230.6" y="242.1">TOLERANCES:</text>
<text x="232.2" y="244.6">LINEAR:</text>
<text x="232.2" y="247.1">ANGULAR:</text>
<text x="244.3" y="252">NAME</text>
<text x="260" y="251.9">SIGNATURE</text>
<text x="277.2" y="251.9">DATE</text>
<text x="330.1" y="251.9">TITLE:</text>
<text x="230.6" y="256.1">DRAWN</text>
<text x="241.4" y="256.1">Adam Telfer</text>
<text x="275.6" y="255.9">18/10/25</text>
<text x="230.9" y="260.3">CHK'D</text>
<text x="230.4" y="264.4">APPV'D</text>
<text x="231.1" y="268.8">MFG</text>
<text x="231.5" y="273">Q.A</text>
<text x="285.6" y="272.5">MATERIAL:</text>
<text x="330" y="272.5">DWG NO.</text>
<text x="285.6" y="285.5">WEIGHT:</text>
<text x="330.1" y="285.6">SCALE:2:5</text>
<text x="374.5" y="285.6">SHEET 1 OF 2</text>
</g>
</svg>
